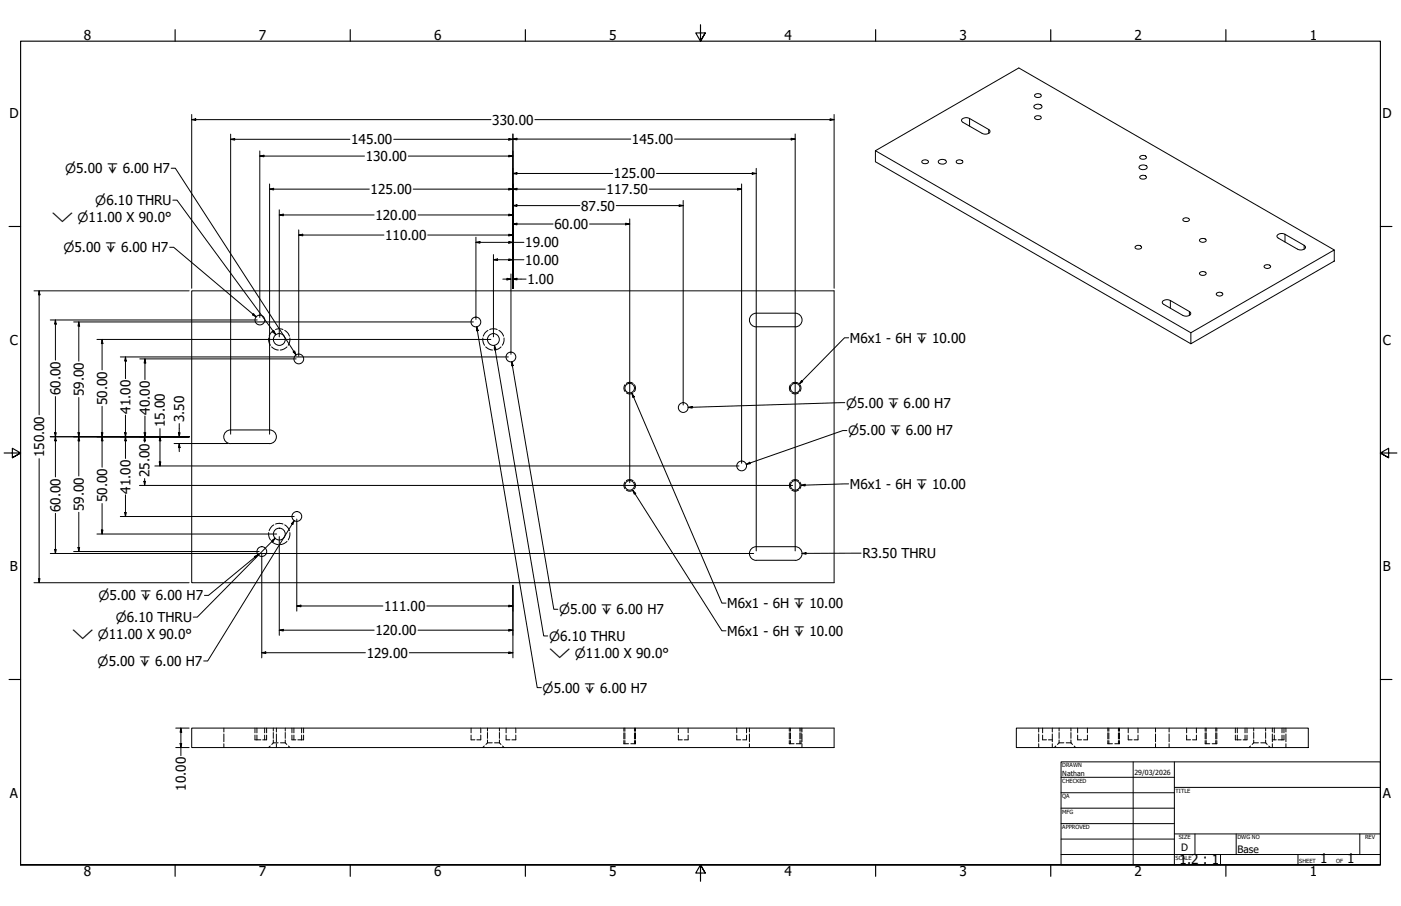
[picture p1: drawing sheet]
<svg xmlns="http://www.w3.org/2000/svg" width="864mm" height="559mm" viewBox="0 0 864 559" stroke-linecap="round" stroke-linejoin="round" font-family="sans-serif">
<!-- layer: Hidden (ANSI) -->
<g fill="none" stroke="#000" stroke-width=".62">
<path d="M166 208l1 5M167 214l2 1 3 1M169 204l-2 2-1 1M170 203h2h2M176 204l2 2v1M177 214l-2 1-2 1M179 208l-1 5M298 208l1 5M299 214l2 1 3 1M301 204l-2 2-1 1M302 203h2h2M308 204l2 2v1"/>
<path d="M309 214l-2 1-2 1M311 208l-1 5M166 328l1 5M167 334l2 1 3 1M169 324l-2 2-1 1M170 323h2h2M176 324l2 2v1M177 334l-2 1-2 1M179 328l-1 5M138 449v2M138 453v5M138 459v2"/>
<path d="M157 453l1 3M157 449v3M158 456h3M158 449v3M158 453v3M163 449v3M163 453v3M164 453v3h-2M164 449v3M168 458h3M168 458v1M168 449v2"/>
<path d="M168 452v3M168 456v2M170 449v2M170 453v5M170 459v2M173 458h3M176 458l1 1M176 449v2M176 452v3M176 456v2M180 453v3h2M180 449v3"/>
<path d="M181 449v3M181 453v3M184 456h2M186 449v3M186 453v3M187 453v3M187 449v3M290 453v3h3M290 449v3M296 453v3h-2M296 449v3M300 458h3"/>
<path d="M300 458v1M300 449v2M300 452v3M300 456v2M305 458h3M308 458l1 1M308 449v2M308 452v3M308 456v2M312 453v3h2M312 449v3M318 453v3h-2"/>
<path d="M318 449v3M385 459h2M385 449v2M385 452v4M385 457v2M389 459h3M391 449v2M391 452v4M391 457v2M418 453v3h3M418 449v3M424 453v3h-2"/>
<path d="M424 449v3M454 453v3h3M454 449v3M460 453v3h-2M460 449v3M462 449v2M462 453v5M462 459v2M487 459h2M487 449v2M487 452v4M487 457v2"/>
<path d="M491 459h3M493 449v2M493 452v4M493 457v2M494 449v2M494 453v5M494 459v2M640 449v2M640 453v5M640 459v2M643 453v3h2M643 449v3"/>
<path d="M646 456h3M649 449v2M649 453v5M649 459v2M653 458h3M653 458l-1 1M653 449v2M653 452v3M653 456v2M657 458h3M660 458l1 1M660 449v2"/>
<path d="M660 452v3M660 456v2M664 453v3h3M664 449v3M670 453v3h-2M670 449v3M683 459h3M684 449v2M684 452v4M684 457v2M687 459h3M689 449v2"/>
<path d="M689 452v4M689 457v2M695 453v3h3M695 449v3M701 453v3h-2M701 449v3M712 449v2M712 453v5M712 459v2M721 449v2M721 453v5M721 459v2"/>
<path d="M731 453v3h3M731 449v3M737 453v3h-2M737 449v3M743 459h3M744 449v2M744 452v4M744 457v2M747 459h3M749 449v2M749 452v4M749 457v2"/>
<path d="M761 453l1 3M761 449v3M762 456h3M763 449v3M763 453v3M767 449v3M767 453v3M769 453v3h-3M769 449v3M773 458h3M773 458l-1 1M773 449v2"/>
<path d="M773 452v3M773 456v2M777 458h3M780 458l1 1M780 449v2M780 452v3M780 456v2M784 456h3M784 449v2M784 453v5M784 459v2M785 449v3"/>
<path d="M785 453v3M788 456h3M790 449v3M790 453v3M791 453v3M791 449v3M793 449v2M793 453v5M793 459v2M167 460l-1 1M178 460l1 1M299 460l-1 1"/>
<path d="M310 460l1 1M651 460l-1 1M662 460l1 1M771 460l-1 1M782 460l1 1"/>
</g>
<!-- layer: Hidden Narrow (ANSI) -->
<g fill="none" stroke="#000" stroke-width=".62">
<path d="M385 237a4 4 0 0 0 0 4M386 236a3 3 0 0 1 4 0M391 237a4 4 0 0 1 0 4M487 237a4 4 0 0 0 0 4M488 236a3 3 0 0 1 4 0M493 237a3 3 0 0 1 0 4M386 242l2 1 2-1M488 242l2 1 2-1M385 297a4 4 0 0 0 0 4M386 296a3 3 0 0 1 4 0M391 297a4 4 0 0 1 0 4M487 297a4 4 0 0 0 0 4"/>
<path d="M488 296a3 3 0 0 1 4 0M493 297a3 3 0 0 1 0 4M386 302a3 3 0 0 0 4 0M488 302a3 3 0 0 0 4 0M385 449v2M385 452v4M385 457v2M392 449v2M392 452v4M392 457v2M487 449v2M487 452v4"/>
<path d="M487 457v2M494 449v2M494 452v4M494 457v2M683 449v2M683 452v4M683 457v2M690 449v2M690 452v4M690 457v2M743 449v2M743 452v4"/>
<path d="M743 457v2M750 449v2M750 452v4M750 457v2"/>
</g>
<!-- layer: Visible (ANSI) -->
<g fill="none" stroke="#000" stroke-width=".62">
<path d="M638 58a2.2 2.2 0 0 1 2 0 2.2 2.2 0 0 1 2 1 2.2 2.2 0 0 1-3 1 2.2 2.2 0 0 1-1-2zM593 73h2h2l13 7a2.4 2.4 0 0 1-1 3 2.4 2.4 0 0 1-3 0l-12-8h-1zM638 65a2.8 2.8 0 0 1 4 1 2.8 2.8 0 0 1-5-1zM638 72a2.2 2.2 0 0 1 2-1 2.2 2.2 0 0 1 2 2 2.2 2.2 0 0 1-3 1 2.2 2.2 0 0 1-1-2zM540 93l194 112M568 99a2.2 2.2 0 0 1 3 0 2.2 2.2 0 0 1 1 1 2.2 2.2 0 0 1-2 1 2.2 2.2 0 0 1-2-2zM579 99a2.7 2.7 0 0 1 4 1 2.8 2.8 0 0 1-5-1zM590 99a2.2 2.2 0 0 1 2 0 2.2 2.2 0 0 1 1 1 2.2 2.2 0 0 1-2 1 2.2 2.2 0 0 1-1-2zM703 97a2.2 2.2 0 0 1 2-1 2.2 2.2 0 0 1 2 2 2.2 2.2 0 0 1-3 0 2.2 2.2 0 0 1-1-1zM703 102a2.7 2.7 0 0 1 4 2 2.8 2.8 0 0 1-5-1zM703 109a2.2 2.2 0 0 1 2-1 2.2 2.2 0 0 1 2 2 2.2 2.2 0 0 1-3 1 2.2 2.2 0 0 1-1-2zM729 135a2.1 2.1 0 0 1 2-1 2.1 2.1 0 0 1 2 2 2.1 2.1 0 0 1-2 1 2.1 2.1 0 0 1-2-2z"/>
<path d="M700 152a2.1 2.1 0 0 1 2-1 2.1 2.1 0 0 1 2 2 2.1 2.1 0 0 1-3 1 2.1 2.1 0 0 1-1-2zM740 148a2.2 2.2 0 0 1 2-1 2.2 2.2 0 0 1 1 2 2.2 2.2 0 0 1-2 1 2.2 2.2 0 0 1-1-2zM787 145l3-1h1l13 8a2.4 2.4 0 0 1-1 2 2.4 2.4 0 0 1-2 0l-13-7-1-1zM822 154l-194-112-88 51v7l194 112M118 179h396v180h-396zM740 168a2.2 2.2 0 0 1 2-1 2.2 2.2 0 0 1 1 2 2.1 2.1 0 0 1-2 1 2.1 2.1 0 0 1-1-2zM779 164a2.1 2.1 0 0 1 3-1 2.1 2.1 0 0 1 1 2 2.1 2.1 0 0 1-2 1 2.1 2.1 0 0 1-2-2zM463 194l3-1h24a4 4 0 0 1 4 4 4 4 0 0 1-4 5h-24a4 4 0 0 1-4-3 4 4 0 0 1 1-5zM717 186l2-1h2l13 8a2.4 2.4 0 0 1-1 2 2.4 2.4 0 0 1-3 0l-13-7-1-1zM750 181a2.1 2.1 0 0 1 2-1 2.1 2.1 0 0 1 2 2 2.1 2.1 0 0 1-3 1 2.1 2.1 0 0 1-1-2zM734 205l88-51v7l-88 51zM139 267l3-2h24a4 4 0 0 1 4 4 4 4 0 0 1-4 5h-24a4 4 0 0 1-4-3 4 4 0 0 1 1-4z"/>
<path d="M463 339l3-2h24a4 4 0 0 1 4 4 4 4 0 0 1-4 5h-24a4 4 0 0 1-4-3 4 4 0 0 1 1-4zM118 449h396v12h-396zM626 449h180v12h-180z"/>
<circle cx="160" cy="197" r="3"/>
<circle cx="293" cy="199" r="3"/>
<circle cx="172" cy="209" r="4"/>
<circle cx="304" cy="209" r="4"/>
<circle cx="184" cy="221" r="3"/>
<circle cx="315" cy="220" r="3"/>
<circle cx="388" cy="239" r="3"/>
<circle cx="490" cy="239" r="3"/>
<circle cx="421" cy="251" r="3"/>
<circle cx="388" cy="299" r="3"/>
<circle cx="457" cy="287" r="3"/>
<circle cx="490" cy="299" r="3"/>
<circle cx="183" cy="319" r="3"/>
<circle cx="172" cy="329" r="4"/>
<circle cx="161" cy="340" r="3"/>
</g>
<!-- layer: Visible Narrow (ANSI) -->
<path d="M598 73v5M609 80v2M792 145v4M804 151v3M721 185v5M733 192v3" fill="none" stroke="#000" stroke-width=".62"/>
<!-- layer: Border (ANSI) -->
<g fill="none" stroke="#000" stroke-width=".7">
<path d="M108 18v7M216 18v7M324 18v7M432 15v10l-3-5h6l-3 5 3-5M540 18v7M648 18v7M756 18v7M6 140h7M851 140h7M3 279h10l-5-3v6l5-3-5 3M861 279h-10l5-3v6l-5-3 5 3M6 419h7"/>
<path d="M851 419h7M13 533v-508h838v508h-838h838M108 533v8M216 533v8M324 533v8M435 538l-3-5 3 5h-6l3-5v11M540 533v8M648 533v8M756 533v8"/>
</g>
<!-- layer: Title (ANSI) -->
<g fill="none" stroke="#000" stroke-width=".62">
<path d="M654 470h197v63h-197zM654 479h70M698 470v63M724 470v63M654 489h70M654 498h70M724 486h127M654 508h70M654 518h70M724 514h127M737 514v13M762 514v13"/>
<path d="M838 514v13M654 527h197M752 527v6M800 527v6"/>
</g>
<!-- layer: Dimension (ANSI) -->
<g fill="none" stroke="#000" stroke-width=".62">
<path d="M118 74l3-1v1zM118 74h185M118 71v107M330 74h184M512 73l2 1h-2zM514 71v107M142 86l3-1v1zM142 86h74M142 83v185M160 96h3v1zM160 96h65M160 93v103"/>
<path d="M243 86h73M252 96h64M314 96h2l-2 1zM314 85l2 1h-2zM316 86l3-1v1zM316 83v95M316 86h73M416 86h74M488 85l2 1h-2zM490 83v257M166 117l3-1v1zM166 117h62"/>
<path d="M166 113v155M255 117h118M314 116l2 1h-2zM316 117l3-1v1zM316 107l3-1v2zM316 107h62M400 117h57M405 107h61M455 116l2 1h-2zM457 113v173M464 106l2 1-2 1zM466 104v236"/>
<path d="M172 133l3-1v1zM172 129v79M172 133h59M258 133h58M314 132l2 1h-2zM316 138h3v1zM316 127l3-1v1zM316 138h25M316 127h41M363 138h25M380 127h41M386 138h2l-2 1z"/>
<path d="M388 135v163M419 126l2 1h-2zM421 124v126M184 145l3-1v1zM184 145h53M184 142v78M264 145h52M293 149h3v1zM293 149h30M293 146v51M304 157v51M314 160h2l-2 1z"/>
<path d="M314 149h2l-2 1zM314 144l2 1h-2zM21 179h96M24 179l1 3h-1zM24 179v77M304 160h3v1zM304 160h19M310 172h5M312 172h3l-3 1zM315 169v50M316 172h3v1zM316 172h8"/>
<path d="M31 197h128M34 197l1 3h-1zM34 197v25M45 199h247M49 199v2h-1zM49 199v24M60 209h243M63 209v3h-1zM63 209v19M74 220h239M77 220l1 3h-1zM77 220v14"/>
<path d="M86 221h97M89 221l1 3h-1zM89 221v13M34 245v49M49 245v49M63 251v37M77 256v27M89 257v12M31 269h86M34 267h1l-1 2zM34 269l1 3h-1zM48 267h1v2z"/>
<path d="M49 269v3h-1zM62 267h1v2zM63 269v3h-1zM77 267h1l-1 2zM77 269l1 3h-1zM89 267h1l-1 2zM89 269l1 3h-1zM89 269v4M99 269v3h-1zM99 264v23M107 274h34M110 267h1l-1 2z"/>
<path d="M110 274l1 2h-1zM110 261v8M110 274v5M24 283v76M86 299h403M89 297h1l-1 2zM89 295v4M95 287h361M98 285h1v2zM34 317v24M49 316v24M63 311v18"/>
<path d="M74 319h107M77 316h1l-1 3zM77 305v14M34 339h1l-1 2zM48 338h1v2zM60 329h111M62 327h1v2zM172 331v61M183 320v57M21 359h96M24 357h1l-1 2zM31 341h434"/>
<path d="M45 340h115M161 342v64M494 341h3v1zM531 341h-37M183 374l2-1v1zM183 374h53M263 374h53M314 373l2 1h-2zM316 361v45M172 389l3-1v1zM172 389h59M258 389h58"/>
<path d="M314 388l2 1h-2zM161 403l3-1v1zM161 403h64M252 403h64M314 402l2 1h-2zM108 449h9M111 459h1v2zM112 449v3h-1zM112 449v17M108 461h9"/>
</g>
<g fill="#000">
<path d="M118 74l3-1v1zM512 73l2 1h-2zM142 86l3-1v1zM160 96h3v1zM314 96h2l-2 1zM314 85l2 1h-2zM316 86l3-1v1zM488 85l2 1h-2zM166 117l3-1v1zM314 116l2 1h-2zM316 117l3-1v1zM316 107l3-1v2z"/>
<path d="M455 116l2 1h-2zM464 106l2 1-2 1zM172 133l3-1v1zM314 132l2 1h-2zM316 138h3v1zM316 127l3-1v1zM386 138h2l-2 1zM419 126l2 1h-2zM184 145l3-1v1zM293 149h3v1zM304 160h3v1zM314 149h2l-2 1z"/>
<path d="M314 144l2 1h-2zM312 172h3l-3 1zM314 160h2l-2 1zM316 172h3v1zM24 179l1 3h-1zM34 197l1 3h-1zM49 199v2h-1zM63 209v3h-1zM77 220l1 3h-1zM89 221l1 3h-1zM34 267h1l-1 2zM34 269l1 3h-1z"/>
<path d="M48 267h1v2zM49 269v3h-1zM62 267h1v2zM63 269v3h-1zM77 267h1l-1 2zM77 269l1 3h-1zM89 267h1l-1 2zM89 269l1 3h-1zM99 269v3h-1zM110 267h1l-1 2zM110 274l1 2h-1zM89 297h1l-1 2z"/>
<path d="M98 285h1v2zM77 316h1l-1 3zM34 339h1l-1 2zM48 338h1v2zM62 327h1v2zM24 357h1l-1 2zM494 341h3v1zM183 374l2-1v1zM314 373l2 1h-2zM172 389l3-1v1zM314 388l2 1h-2zM161 403l3-1v1z"/>
<path d="M314 402l2 1h-2zM111 459h1v2zM112 449v3h-1z"/>
</g>
<!-- layer: Symbol (ANSI) -->
<g fill="none" stroke="#000" stroke-width=".62">
<path d="M106 104h2l74 115M107 123h2l61 83M105 153h2l51 42M156 193l2 2-2-1zM168 205l1-1 1 2zM181 217l1-1v3zM294 202l1 2h-1zM294 202l37 222h3M305 213l1 2-1 1zM305 213l30 179h3M523 208h-2l-28 29M315 223l1 2-1 1z"/>
<path d="M315 223l26 153h3M494 235h1l-2 2zM390 243l1 2h-1zM390 243l55 129h2M424 251h3v1zM521 248l-97 3M522 266h-2l-60 20M460 286l2-1 1 1zM494 299h2v1zM523 298l-29 1M390 302l2 2-1 1zM390 302l55 87h2"/>
<path d="M167 333l3-1-2 2zM170 332l-48 49h-3M181 321l-1 3v-1zM181 321l-53 87h-2M157 343l2-1-2 2zM159 342l-30 25h-3"/>
</g>
<g fill="#000">
<path d="M156 193l2 2-2-1zM168 205l1-1 1 2zM181 217l1-1v3zM294 202l1 2h-1zM305 213l1 2-1 1zM315 223l1 2-1 1zM494 235h1l-2 2zM390 243l1 2h-1zM424 251h3v1zM460 286l2-1 1 1zM494 299h2v1zM390 302l2 2-1 1z"/>
<path d="M167 333l3-1-2 2zM181 321l-1 3v-1zM157 343l2-1-2 2z"/>
</g>
<g font-size="8.4">
<text x="52" y="24">8</text>
<text x="160" y="24">7</text>
<text x="268" y="24">6</text>
<text x="376" y="24">5</text>
<text x="483" y="24">4</text>
<text x="591" y="24">3</text>
<text x="699" y="24">2</text>
<text x="807" y="24">1</text>
<text x="6" y="73">D</text>
<text x="303" y="77">330.00</text>
<text x="852" y="73">D</text>
<text x="216" y="89">145.00</text>
<text x="390" y="89">145.00</text>
<text x="225" y="99">130.00</text>
<text x="378" y="110">125.00</text>
<text x="228" y="120">125.00</text>
<text x="374" y="120">117.50</text>
<text x="358" y="130">87.50</text>
<text x="231" y="136">120.00</text>
<text x="342" y="141">60.00</text>
<text x="237" y="148">110.00</text>
<text x="324" y="153">19.00</text>
<text x="324" y="163">10.00</text>
<text x="325" y="175">1.00</text>
<text x="6" y="213">C</text>
<text x="524" y="211">M6x1 - 6H ↧ 10.00</text>
<text x="852" y="213">C</text>
<text x="37" y="244" transform="rotate(-90 37 244)">60.00</text>
<text x="52" y="244" transform="rotate(-90 52 244)">59.00</text>
<text x="66" y="250" transform="rotate(-90 66 250)">50.00</text>
<text x="80" y="255" transform="rotate(-90 80 255)">41.00</text>
<text x="92" y="256" transform="rotate(-90 92 256)">40.00</text>
<text x="102" y="264" transform="rotate(-90 102 264)">15.00</text>
<text x="114" y="260" transform="rotate(-90 114 260)">3.50</text>
<text x="27" y="282" transform="rotate(-90 27 282)">150.00</text>
<text x="92" y="294" transform="rotate(-90 92 294)">25.00</text>
<text x="80" y="304" transform="rotate(-90 80 304)">41.00</text>
<text x="524" y="301">M6x1 - 6H ↧ 10.00</text>
<text x="66" y="310" transform="rotate(-90 66 310)">50.00</text>
<text x="37" y="316" transform="rotate(-90 37 316)">60.00</text>
<text x="52" y="315" transform="rotate(-90 52 315)">59.00</text>
<text x="532" y="344">R3.50 THRU</text>
<text x="6" y="352">B</text>
<text x="852" y="352">B</text>
<text x="237" y="377">111.00</text>
<text x="448" y="375">M6x1 - 6H ↧ 10.00</text>
<text x="231" y="392">120.00</text>
<text x="448" y="392">M6x1 - 6H ↧ 10.00</text>
<text x="226" y="406">129.00</text>
<text x="6" y="492">A</text>
<text x="115" y="488" transform="rotate(-90 115 488)">10.00</text>
<text x="852" y="492">A</text>
<text x="727" y="533">1.2 : 1</text>
<text x="814" y="533">1</text>
<text x="830" y="533">1</text>
<text x="52" y="541">8</text>
<text x="160" y="541">7</text>
<text x="268" y="541">6</text>
<text x="376" y="541">5</text>
<text x="483" y="541">4</text>
<text x="591" y="541">3</text>
<text x="699" y="541">2</text>
<text x="807" y="541">1</text>
</g>
<g font-size="7.9">
<text x="40" y="107">⌀5.00 ↧ 6.00 H7</text>
<text x="59" y="126">⌀6.10 THRU</text>
<text x="32" y="137">⌵ ⌀11.00 X 90.0°</text>
<text x="39" y="156">⌀5.00 ↧ 6.00 H7</text>
<text x="522" y="251">⌀5.00 ↧ 6.00 H7</text>
<text x="523" y="269">⌀5.00 ↧ 6.00 H7</text>
<text x="61" y="370">⌀5.00 ↧ 6.00 H7</text>
<text x="71" y="384">⌀6.10 THRU</text>
<text x="345" y="379">⌀5.00 ↧ 6.00 H7</text>
<text x="44" y="394">⌵ ⌀11.00 X 90.0°</text>
<text x="338" y="395">⌀6.10 THRU</text>
<text x="338" y="406">⌵ ⌀11.00 X 90.0°</text>
<text x="60" y="411">⌀5.00 ↧ 6.00 H7</text>
<text x="334" y="427">⌀5.00 ↧ 6.00 H7</text>
</g>
<g font-size="6.3">
<text x="728" y="525">D</text>
<text x="763" y="526">Base</text>
</g>
<g font-size="4.3">
<text x="655" y="479">Nathan</text>
<text x="699" y="478">29/03/2026</text>
</g>
<g font-size="3.5">
<text x="655" y="473">DRAWN</text>
<text x="655" y="483">CHECKED</text>
<text x="725" y="489">TITLE</text>
<text x="655" y="492">QA</text>
<text x="655" y="502">MFG</text>
<text x="655" y="511">APPROVED</text>
<text x="727" y="518">SIZE</text>
<text x="763" y="518">DWG NO</text>
<text x="841" y="518">REV</text>
<text x="725" y="530">SCALE</text>
<text x="801" y="533">SHEET</text>
<text x="824" y="533">OF</text>
</g>
</svg>
